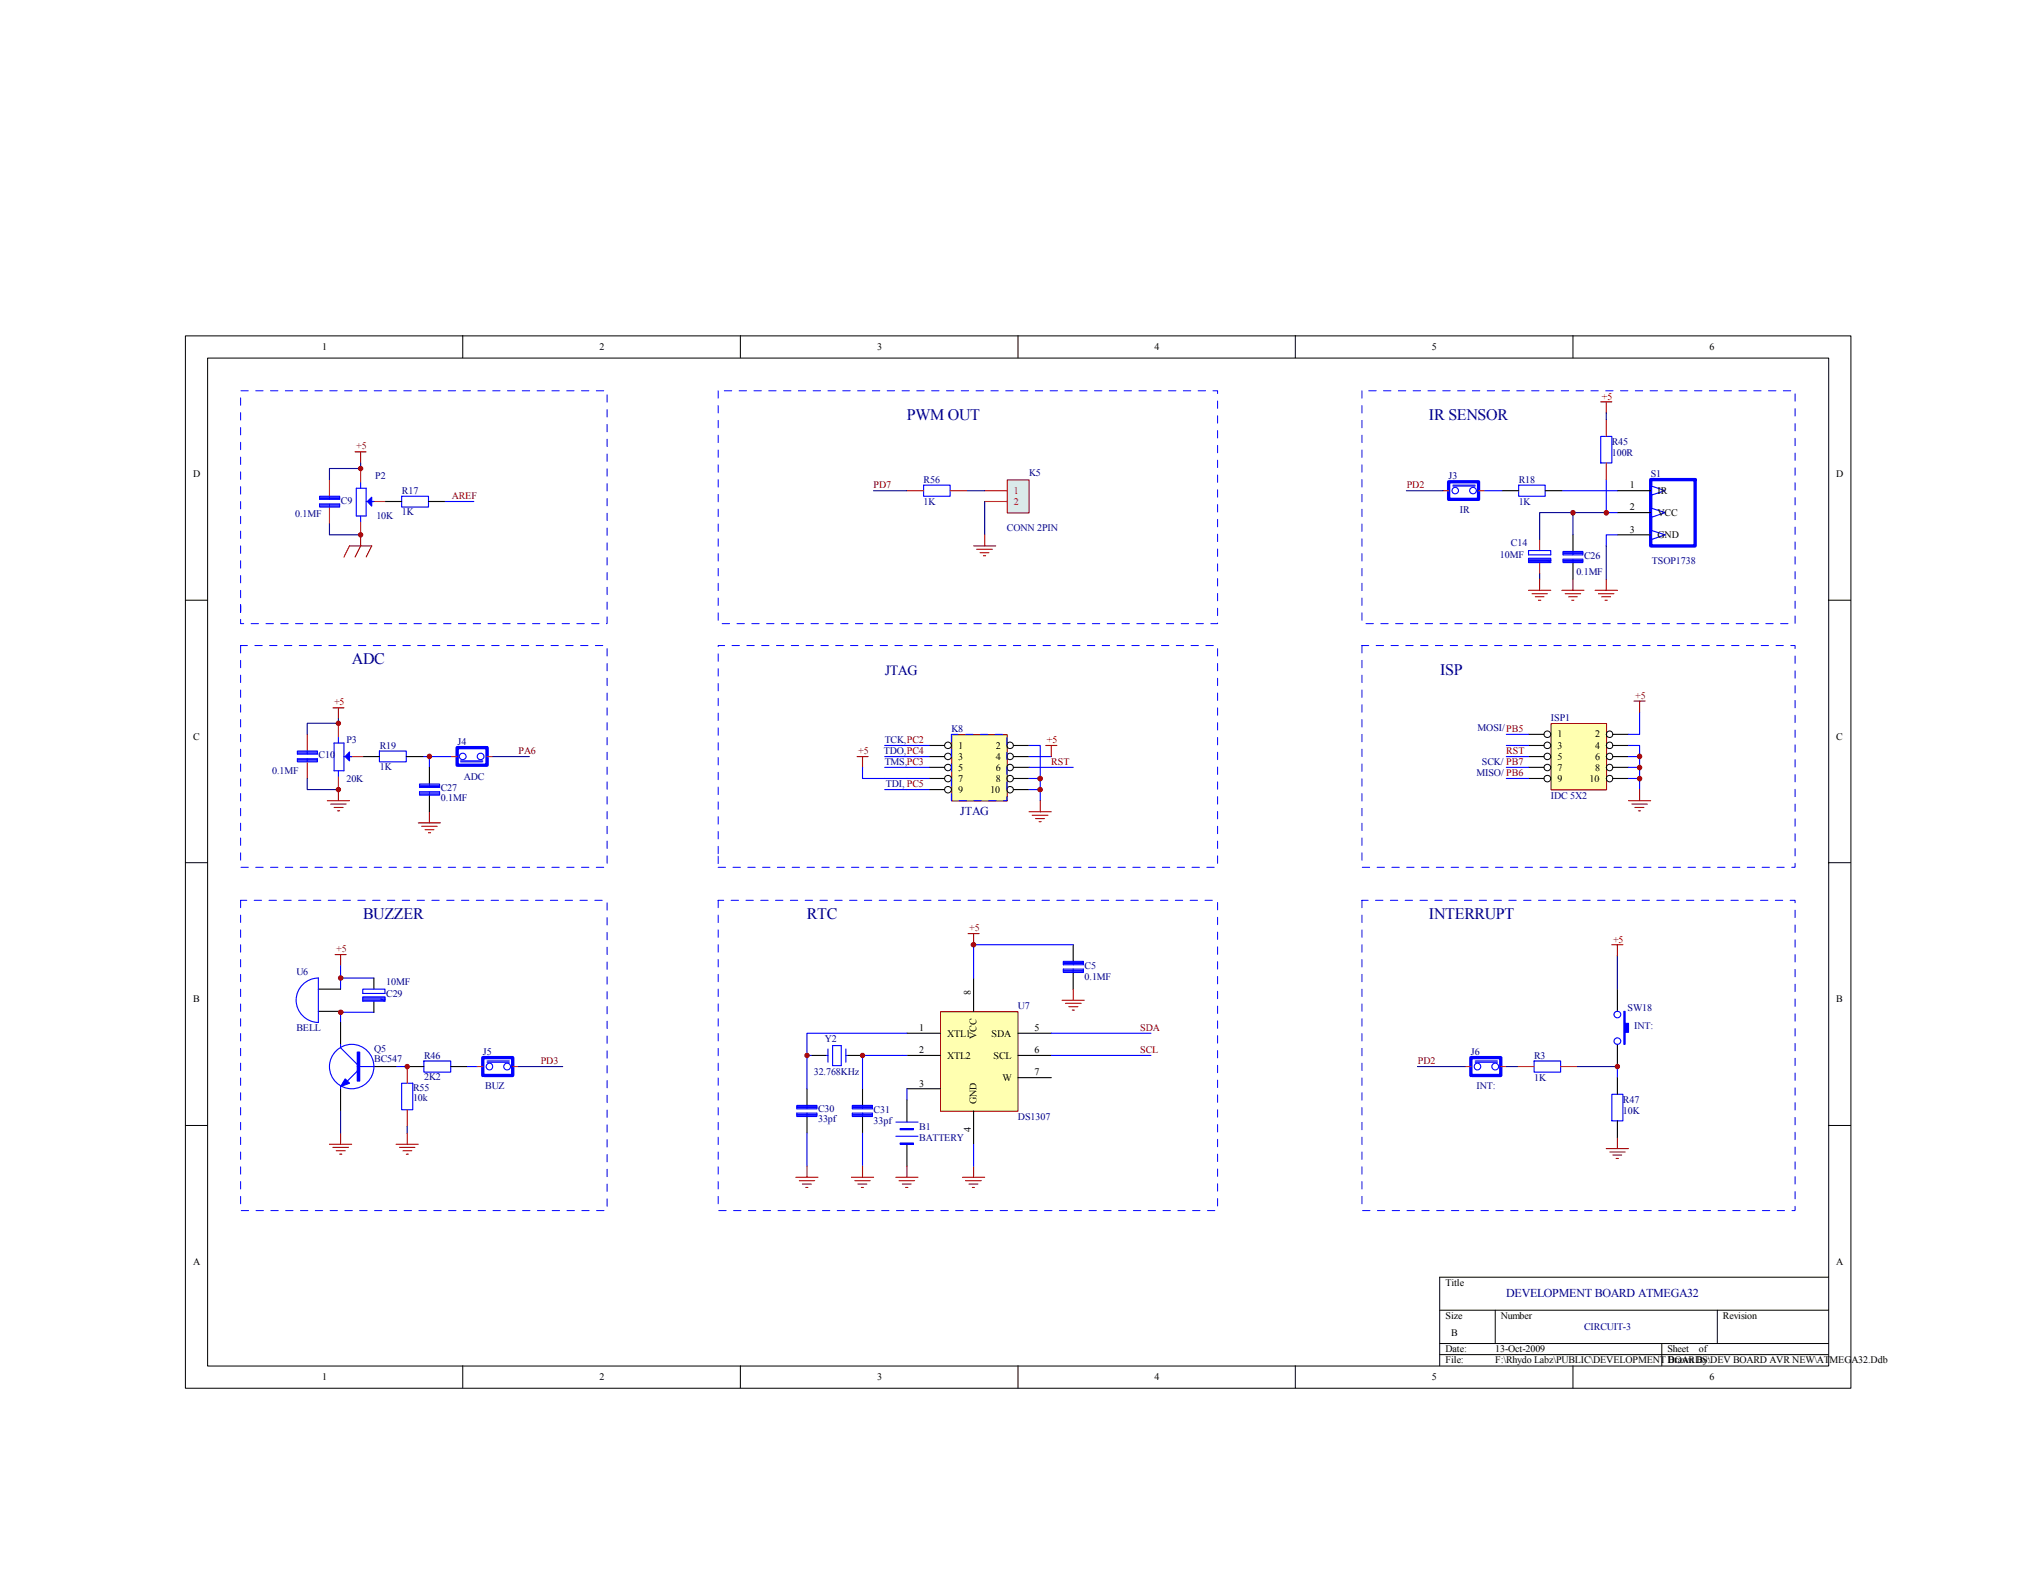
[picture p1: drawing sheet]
<svg xmlns="http://www.w3.org/2000/svg" width="279mm" height="216mm" viewBox="0 0 279 216" stroke-linecap="round" stroke-linejoin="round" font-family="sans-serif">
<g fill="none" stroke="#000" stroke-width=".14">
<path d="M25.4 46.1h228.6v144.4h-228.6zM28.5 49.1h222.5v138.4h-222.5zM63.5 46.1v3M101.6 46.1v3M139.7 46.1v3M177.8 46.1v3M215.9 46.1v3M25.4 82.4h3.1M250.9 82.4h3.1M25.4 118.4h3.1M250.9 118.4h3.1M25.4 154.5h3.1"/>
<path d="M250.9 154.5h3.1M197.6 179.8h53.3M205.2 179.8v4.6M235.7 179.8v4.6M250.9 175.3h-53.3v12.2M63.5 187.5v3M101.6 187.5v3M139.7 187.5v3M177.8 187.5v3M197.6 184.4h53.3M197.6 185.9h53.3M215.9 187.5v3"/>
<path d="M228 184.4v3.1"/>
</g>
<path d="M212.9 99.4h7.6v9h-7.6z" fill="#ffffb0"/>
<path d="M212.9 99.3h7.6v9.1h-7.6z" fill="none" stroke="#800000" stroke-width=".14"/>
<g fill="none" stroke="#000" stroke-width=".14">
<circle cx="212.4" cy="100.8" r=".46"/>
<circle cx="212.4" cy="106.9" r=".46"/>
<circle cx="212.4" cy="102.3" r=".46"/>
<circle cx="212.4" cy="103.8" r=".45"/>
<circle cx="212.4" cy="105.3" r=".45"/>
<circle cx="220.9" cy="102.3" r=".44"/>
<circle cx="220.9" cy="106.9" r=".44"/>
<circle cx="220.9" cy="100.8" r=".44"/>
<circle cx="220.9" cy="103.8" r=".44"/>
<circle cx="220.9" cy="105.3" r=".44"/>
</g>
<path d="M209.8 100.8h2.1M209.8 102.3h2.1M209.8 103.8h2.1M209.8 105.3h2.1M209.8 106.8h2.1M221.3 100.8h2.2M221.3 102.3h2.2M221.3 103.8h2.2M221.3 105.3h2.2M221.3 106.8h2.2" fill="none" stroke="#000" stroke-width=".15"/>
<path d="M225 97.7v3.1h-1.5M206.7 100.8h3.1M206.7 102.3h3.1M206.7 103.8h3.1M206.7 106.8h3.1M206.7 105.3h3.1M223.5 102.3h1.5v6.1M223.5 103.8h1.5M223.5 106.8h1.5M223.5 105.3h1.5" fill="none" stroke="#00f" stroke-width=".15"/>
<path d="M224.2 96.2h1.6M225 96.2v1.5M223.5 109.9h3M223.9 110.4h2.2M224.4 110.8h1.2M224.8 111.3h.3M225 108.4v1.5" fill="none" stroke="#bf0000" stroke-width=".15"/>
<path d="M226.5 65.8h6.1v9.1h-6.1z" fill="none" stroke="#00f" stroke-width=".46"/>
<path d="M226.7 66.7l1.8 .7-1.8 .5z" fill="#fff"/>
<path d="M226.7 66.7l1.8 .7-1.8 .5z" fill="none" stroke="#00f" stroke-width=".15"/>
<path d="M226.7 69.8l1.8 .6-1.8 .6z" fill="#fff"/>
<path d="M226.7 69.8l1.8 .6-1.8 .6z" fill="none" stroke="#00f" stroke-width=".15"/>
<path d="M226.7 72.8l1.8 .6-1.8 .6z" fill="#fff"/>
<g fill="none" stroke="#00f" stroke-width=".15">
<path d="M203.7 67.4h2.4M208.4 66.6h3.6v1.5h-3.6zM214.3 67.4h7.7M214.5 75.7h2.7v.5h-2.7zM214.5 76.8h2.7v.4h-2.7zM214.5 76.9h2.7M214.5 77h2.7M214.5 76h2.7M214.5 75.9h2.7M215.9 75.7v.5M215.9 76.8v.4M220.4 65.8v4.6h1.6"/>
<path d="M222 73.4h-1.6v1.5M226.7 72.8l1.8 .6-1.8 .6zM221.2 150.2h1.5v3.6h-1.5zM222 146.4v1.5"/>
</g>
<path d="M206.1 67.4h2.3M212 67.4h2.3M215.9 73.4v2.3M215.9 77.2v2.3M222 67.4h4.5M222 70.4h4.5M222 73.4h4.5M222 135.8v3M222 143.3v3.1M222 147.9v2.3M222 153.8v2.3" fill="none" stroke="#000" stroke-width=".15"/>
<g fill="none" stroke="#bf0000" stroke-width=".15">
<path d="M219.7 55.2h1.5M220.4 55.2v1.5M215.9 79.5v1.5M220.4 79.5v1.5M214.3 81h3.1M214.8 81.5h2.1M215.3 81.9h1.1M215.7 82.4h.3M218.9 81h3.1M219.4 81.5h2.1M219.8 81.9h1.2M220.3 82.4h.3"/>
<path d="M220.4 157.6h3.1M220.9 158.1h2.1M221.3 158.5h1.2M221.8 159h.3M222 156.1v1.5"/>
</g>
<path d="M222.8 138.8h.2v1.7h.5v1.2h-.5v1.6h-.2z" fill-rule="evenodd" fill="#00f"/>
<g fill="none" stroke="#00f" stroke-width=".15">
<path d="M55.1 68.1h3.7v1.5h-3.7zM61.1 68.8h3.9M52.1 103.1h3.7v1.5h-3.7zM57.6 107.6h2.7v.5h-2.7zM57.6 108.7h2.7v.4h-2.7zM57.6 108.8h2.7M57.6 109h2.7M57.6 107.9h2.7M57.6 107.8h2.7M58 103.8h4M58.9 103.8v1.5M58.9 107.6v.5"/>
<path d="M58.9 108.7v.4M222.8 138.8h.2v1.7h.5v1.2h-.5v1.6h-.2z"/>
<circle cx="222" cy="139.2" r=".46"/>
<circle cx="222" cy="142.9" r=".45"/>
</g>
<g fill="none" stroke="#bf0000" stroke-width=".15">
<path d="M48.7 62h1.5M49.5 62v1.5M45.7 97.2h1.5M46.4 97.2v1.4M44.9 109.9h3.1M45.4 110.4h2.1M45.8 110.8h1.3M46.3 111.3h.3M46.4 108.4v1.5M57.4 112.9h3.1M57.9 113.4h2.1M58.3 113.9h1.3"/>
<path d="M58.8 114.3h.3M58.9 111.4v1.5"/>
</g>
<path d="M52.8 68.8h2.3M58.8 68.8h2.3M49.8 103.8h2.3M55.8 103.8h2.2M58.9 105.3v2.3M58.9 109.1v2.3" fill="none" stroke="#000" stroke-width=".15"/>
<path d="M66.7 102.6h-4v2.4h4.1v-2.4" fill="none" stroke="#00f" stroke-width=".46"/>
<circle cx="66" cy="103.8" r=".45" fill="#fff"/>
<circle cx="66" cy="103.8" r=".45" fill="none" stroke="#00f" stroke-width=".15"/>
<circle cx="63.5" cy="103.8" r=".45" fill="#fff"/>
<g fill="none" stroke="#00f" stroke-width=".15">
<path d="M45.8 102h1.4v3.8h-1.4zM46.4 101.2v.8M46.4 105.8v.8M47.2 103.8h1.1M63.2 104.4h3.1M63.2 104.6h3.1"/>
<circle cx="63.5" cy="103.8" r=".45"/>
</g>
<path d="M46.4 99.4v1.8M46.4 106.6v1.8M48 103.8h1.8M62 103.8h.7M66.8 103.8h.8" fill="none" stroke="#ee0e22" stroke-width=".15"/>
<path d="M67.6 103.8h5" fill="none" stroke="#000080" stroke-width=".15"/>
<path d="M48 103.2v1.2l-.6-.6z" fill="#00f"/>
<path d="M48.9 67h1.3v3.8h-1.3zM49.5 66.3v.7M49.5 70.8v.8M50.2 68.8h1.1M48 103.2v1.2l-.6-.6z" fill="none" stroke="#00f" stroke-width=".15"/>
<path d="M49.5 64.4v1.9M49.5 71.6v1.8M51 68.8h1.8" fill="none" stroke="#ee0e22" stroke-width=".15"/>
<path d="M51 68.2v1.3l-.6-.7z" fill="#00f"/>
<g fill="none" stroke="#00f" stroke-width=".15">
<path d="M43.9 68.1h2.7v.4h-2.7zM43.9 69.2h2.7v.4h-2.7zM43.9 69.3h2.7M43.9 69.5h2.7M43.9 68.4h2.7M43.9 68.2h2.7M45.2 68.1v.4M45.2 69.2v.4M50.4 68.8l.6-.6v1.3zM40.8 103.1h2.8v.4h-2.8zM40.8 104.1h2.8v.5h-2.8zM40.8 104.3h2.8"/>
<path d="M40.8 104.4h2.8M40.8 103.4h2.8M40.8 103.2h2.8M42.2 103.1v.4M42.2 104.1v.5M210.5 145.6h3.7v1.6h-3.7z"/>
</g>
<path d="M45.2 65.8v2.3M45.2 69.6v2.3M42.2 100.8v2.3M42.2 104.6v2.2M208.2 146.4h2.3M214.2 146.4h2.2" fill="none" stroke="#ee0e22" stroke-width=".15"/>
<path d="M45.2 71.9v1.5h4.3M49.5 64.3h-4.3v1.5M49.5 63.5v.9M46.4 99.3h-4.2v1.5M46.4 98.6v.8M42.2 106.8v1.6h4.2M222 131.2v4.6" fill="none" stroke="#000080" stroke-width=".15"/>
<path d="M221.2 129.7h1.5M222 129.7v1.5" fill="none" stroke="#bf0000" stroke-width=".15"/>
<path d="M201.8 147.6v-2.4h4.2v2.4h-4" fill="none" stroke="#00f" stroke-width=".46"/>
<circle cx="202.7" cy="146.4" r=".46" fill="#fff"/>
<circle cx="202.7" cy="146.4" r=".46" fill="none" stroke="#00f" stroke-width=".15"/>
<circle cx="205.2" cy="146.4" r=".46" fill="#fff"/>
<g fill="none" stroke="#00f" stroke-width=".15">
<path d="M202.4 145.8h3.1M202.4 145.6h3.1"/>
<circle cx="205.2" cy="146.4" r=".46"/>
</g>
<path d="M201.1 146.4h.7M206 146.4h.7" fill="none" stroke="#ee0e22" stroke-width=".15"/>
<path d="M194.5 146.4h6.6M216.4 146.4h5.6" fill="none" stroke="#000080" stroke-width=".15"/>
<circle cx="222" cy="146.4" r=".3" fill="#800000"/>
<circle cx="222" cy="146.4" r=".3" fill="none" stroke="#800000" stroke-width=".14"/>
<path d="M206.7 146.4h1.5" fill="none" stroke="#000080" stroke-width=".15"/>
<g fill="none" stroke="#00f" stroke-width=".15">
<path d="M41.3 135.4a3.1 3.1 0 0 1 2.4-1.2v6.1a3.1 3.1 0 0 1-2.8-1.7 3.1 3.1 0 0 1 .4-3.2zM46.7 132.5v3.3M46.7 138.8v1.5M46.7 134.2h4.6M46.7 138.9h4.6M49.8 135.8h3v.6h-3zM49.8 136.8h3v.6h-3zM49.8 136.9h3M49.8 137.1h3l-.1 .3M52.2 137.1l.5 .2h-2.9M46.7 143.3v.5l2.3 2.3M46.7 149.1v.3"/>
<path d="M49 144.4h.4v4h-.4zM49 146.4h2.3M49 147l-1.3 1.4M54.4 146.4h1.5"/>
</g>
<path d="M46 131h1.5M46.7 131v1.5M45.2 157.1h3.1M45.7 157.5h2.1M46.1 157.9h1.3M46.6 158.4h.3M46.7 155.5v1.6" fill="none" stroke="#bf0000" stroke-width=".15"/>
<path d="M43.7 138.8h3M43.7 135.8h3M51.3 134.2v1.6M51.3 137.4v1.5M46.7 140.3v3M46.7 149.4v3.1M51.3 146.4h3.1" fill="none" stroke="#000" stroke-width=".15"/>
<path d="M49.2 144.4v4" fill="none" stroke="#00f" stroke-width=".34"/>
<path d="M47.4 148.1l.6 .6-1.3 .4z" fill="#00f"/>
<g fill="none" stroke="#00f" stroke-width=".15">
<path d="M47.4 148.1l.6 .6-1.3 .4zM58.2 145.6h3.6v1.6h-3.6zM64.1 146.4h1.4"/>
<circle cx="48.3" cy="146.4" r="3"/>
</g>
<path d="M55.9 146.4h2.3M61.8 146.4h2.3" fill="none" stroke="#000" stroke-width=".15"/>
<path d="M66.3 147.6v-2.4h4.1v2.4h-4" fill="none" stroke="#00f" stroke-width=".46"/>
<circle cx="67.2" cy="146.4" r=".45" fill="#fff"/>
<circle cx="67.2" cy="146.4" r=".45" fill="none" stroke="#00f" stroke-width=".15"/>
<circle cx="69.6" cy="146.4" r=".46" fill="#fff"/>
<g fill="none" stroke="#00f" stroke-width=".15">
<path d="M66.8 145.8h3.1M66.8 145.6h3.1"/>
<circle cx="69.6" cy="146.4" r=".46"/>
</g>
<path d="M65.5 146.4h.8M70.4 146.4h.7" fill="none" stroke="#ee0e22" stroke-width=".15"/>
<path d="M71.1 146.4h6.1" fill="none" stroke="#000080" stroke-width=".15"/>
<path d="M129.1 138.9h10.6v13.6h-10.6z" fill="#ffffb0"/>
<path d="M129.1 138.9h10.6v13.6h-10.6z" fill="none" stroke="#800000" stroke-width=".14"/>
<path d="M133.6 134.2v4.6M111.3 144.9h2M116.4 144.9h2M124.5 141.8h4.5M124.5 144.9h4.5M124.5 149.4h4.5M124.5 151v3M124.5 157.1v3M133.6 152.5v4.6M139.7 141.8h4.6M139.7 144.9h4.6M139.7 147.9h4.6" fill="none" stroke="#000" stroke-width=".15"/>
<path d="M132.8 128.1h1.6M133.6 128.1v1.6" fill="none" stroke="#bf0000" stroke-width=".15"/>
<path d="M113.3 144.9h.3M113.6 144v1.8M114.3 143.5h1.1v2.8h-1.1zM116.1 144v1.8M116.1 144.9h.3M122.9 156h3.1M122.9 154h3.1M123.8 144.9h.7M124.5 149.4v1.6" fill="none" stroke="#00f" stroke-width=".15"/>
<path d="M123.5 154.9h1.8v.2h-1.8z" fill-rule="evenodd" fill="#00f"/>
<path d="M123.5 154.9h1.8v.2h-1.8z" fill="none" stroke="#00f" stroke-width=".15"/>
<path d="M123.5 156.9h1.8v.2h-1.8z" fill-rule="evenodd" fill="#00f"/>
<g fill="none" stroke="#00f" stroke-width=".15">
<path d="M145.9 132h2.8v.4h-2.8zM145.9 133h2.8v.5h-2.8zM145.9 133.2h2.8M145.9 133.3h2.8M145.9 132.2h2.8M145.9 132.1h2.8M147.3 129.7h-13.7v4.5M147.3 132v.4M147.3 133v.5M109.3 151.7h2.8v.5h-2.8zM109.3 152.8h2.8v.4h-2.8zM109.3 153h2.8"/>
<path d="M109.3 153.1h2.8M109.3 152h2.8M109.3 151.8h2.8M110.7 144.9h.6M110.7 151.7v.5M110.7 152.8v.4M110.7 155.5v4.6M117 151.7h2.7v.5h-2.7zM117 152.8h2.7v.4h-2.7zM117 153h2.7M117 153.1h2.7M117 152h2.7"/>
<path d="M117 151.8h2.7M118.4 151.7v.5M118.4 152.8v.4M118.4 155.5v4.6M123.5 156.9h1.8v.2h-1.8zM123.8 144.9h-5.4v4.5M124.5 141.8h-13.8v7.6M133.6 157.1v3M144.3 144.9h13.6M144.3 141.8h13.6"/>
</g>
<g fill="none" stroke="#bf0000" stroke-width=".15">
<path d="M145.8 137.3h3M146.2 137.7h2.2M146.7 138.2h1.2M147.2 138.6h.2M147.3 135.8v1.5M109.2 161.6h3.1M109.7 162.1h2.1M110.1 162.5h1.2M110.6 163h.3M110.7 160.1v1.5M116.8 161.6h3.1M117.3 162.1h2.1"/>
<path d="M117.7 162.5h1.3M118.2 163h.3M118.4 160.1v1.5M122.9 161.6h3.1M123.4 162.1h2.1M123.8 162.5h1.3M124.3 163h.3M124.5 160.1v1.5M132.1 161.6h3M132.5 162.1h2.2M133 162.5h1.2M133.4 163h.3"/>
<path d="M133.6 160.1v1.5"/>
</g>
<path d="M147.3 129.7v2.3M147.3 133.5v2.3M110.7 149.4v2.3M110.7 153.2v2.3M118.4 149.4v2.3M118.4 153.2v2.3" fill="none" stroke="#000" stroke-width=".15"/>
<circle cx="118.4" cy="144.9" r=".3" fill="#800000"/>
<circle cx="118.4" cy="144.9" r=".3" fill="none" stroke="#800000" stroke-width=".14"/>
<circle cx="110.7" cy="144.9" r=".3" fill="#800000"/>
<circle cx="110.7" cy="144.9" r=".3" fill="none" stroke="#800000" stroke-width=".14"/>
<path d="M219.7 59.9h1.5v3.6h-1.5zM209.8 75.6h3v.6h-3zM209.8 76.6h3v.6h-3zM209.8 76.8h3M209.8 76.9h3l-.2 .3M212.2 76.9l.4 .1h-2.8" fill="none" stroke="#00f" stroke-width=".15"/>
<path d="M220.4 57.6v2.3M211.3 74v1.6M211.3 77.2v1.5M220.4 63.5v2.3" fill="none" stroke="#ee0e22" stroke-width=".15"/>
<path d="M220.4 56.7v.9M211.3 78.7v.8M215.9 70.4v3M220.4 70.4h-9.1v3.6M220.4 74.9v4.6" fill="none" stroke="#000080" stroke-width=".15"/>
<path d="M211.3 79.5v1.5M209.8 81h3M210.2 81.5h2.1M210.7 81.9h1.2M211.1 82.4h.4" fill="none" stroke="#bf0000" stroke-width=".15"/>
<path d="M198.8 68.5v-2.4h4.1v2.4h-4" fill="none" stroke="#00f" stroke-width=".46"/>
<circle cx="199.7" cy="67.3" r=".45" fill="#fff"/>
<circle cx="199.7" cy="67.3" r=".45" fill="none" stroke="#00f" stroke-width=".15"/>
<circle cx="202.2" cy="67.3" r=".45" fill="#fff"/>
<g fill="none" stroke="#00f" stroke-width=".15">
<path d="M199.4 66.7h3M199.4 66.6h3M55.1 148.7h1.5v3.6h-1.5z"/>
<circle cx="202.2" cy="67.3" r=".45"/>
</g>
<path d="M198 67.4h.8M202.9 67.4h.8M55.9 146.4v2.3M55.9 152.3v2.3" fill="none" stroke="#ee0e22" stroke-width=".15"/>
<path d="M193 67.4h5M46.7 152.5v3M55.9 154.6v.9" fill="none" stroke="#000080" stroke-width=".15"/>
<path d="M47.2 76.5l.8-1.6h3l-.8 1.6M49.5 73.4v1.5l-.8 1.6M54.4 157.1h3M54.8 157.5h2.1M55.3 157.9h1.2M55.8 158.4h.2M55.9 155.5v1.6" fill="none" stroke="#bf0000" stroke-width=".15"/>
<path d="M138.3 65.9h2.9v4.5h-2.9z" fill="#c8ebeb"/>
<path d="M138.2 65.9h3v4.5h-3z" fill="none" stroke="#800000" stroke-width=".14"/>
<path d="M124.5 67.4h2.2M130.4 67.4h2.3M135.1 67.4h3.1M135.1 68.8h3.1" fill="none" stroke="#ee0e22" stroke-width=".15"/>
<path d="M119.9 67.4h4.6M132.7 67.4h2.4M135.1 68.8v4.6" fill="none" stroke="#000080" stroke-width=".15"/>
<path d="M126.7 66.6h3.7v1.5h-3.7z" fill="none" stroke="#00f" stroke-width=".15"/>
<path d="M133.6 74.9h3.1M134 75.4h2.2M134.5 75.9h1.2M135 76.3h.3M135.1 73.4v1.5" fill="none" stroke="#bf0000" stroke-width=".15"/>
<path d="M130.6 100.9h7.6v9h-7.6z" fill="#ffffb0"/>
<path d="M130.6 100.8h7.6v9.1h-7.6z" fill="none" stroke="#800000" stroke-width=".14"/>
<g fill="none" stroke="#000" stroke-width=".14">
<circle cx="130.1" cy="106.9" r=".46"/>
<circle cx="130.1" cy="102.3" r=".46"/>
<circle cx="130.1" cy="108.4" r=".46"/>
<circle cx="130.1" cy="105.3" r=".45"/>
<circle cx="130.1" cy="103.8" r=".45"/>
<circle cx="138.6" cy="102.3" r=".45"/>
<circle cx="138.6" cy="106.9" r=".45"/>
<circle cx="138.6" cy="108.4" r=".45"/>
<circle cx="138.6" cy="105.3" r=".45"/>
<circle cx="138.6" cy="103.8" r=".45"/>
</g>
<path d="M127.5 102.3h2.1M127.5 103.8h2.1M127.5 105.3h2.1M127.5 106.8h2.1M127.5 108.4h2.1M139.1 102.3h2.1M139.1 103.8h2.1M139.1 105.3h2.1M139.1 106.8h2.1M139.1 108.4h2.1" fill="none" stroke="#000" stroke-width=".15"/>
<path d="M118.4 105.3v1.5h9.1M121.4 102.3h6.1M121.4 105.3h6.1M121.4 103.8h6.1M121.4 108.4h6.1M141.2 102.3h1.5v7.6M141.2 105.3h6.1M141.2 103.8h3.1M141.2 106.8h1.5M141.2 108.4h1.5" fill="none" stroke="#00f" stroke-width=".15"/>
<path d="M117.6 103.8h1.5M118.4 103.8v1.5M141.2 111.4h3.1M141.6 111.9h2.2M142.1 112.4h1.2M142.6 112.8h.3M142.7 109.9v1.5M143.5 102.3h1.5M144.3 102.3v1.5" fill="none" stroke="#bf0000" stroke-width=".15"/>
<path d="M130.6 100.8h7.6v9.1h-7.6z" fill="none" stroke="#00f" stroke-width=".14" stroke-dasharray="1 1 1 1 1 1 1 1"/>
<circle cx="133.6" cy="129.7" r=".3" fill="#800000"/>
<circle cx="133.6" cy="129.7" r=".3" fill="none" stroke="#800000" stroke-width=".14"/>
<circle cx="142.7" cy="108.4" r=".3" fill="#800000"/>
<circle cx="142.7" cy="108.4" r=".3" fill="none" stroke="#800000" stroke-width=".14"/>
<circle cx="142.7" cy="106.9" r=".31" fill="#800000"/>
<circle cx="142.7" cy="106.9" r=".31" fill="none" stroke="#800000" stroke-width=".14"/>
<circle cx="49.5" cy="73.4" r=".3" fill="#800000"/>
<circle cx="49.5" cy="73.4" r=".3" fill="none" stroke="#800000" stroke-width=".14"/>
<circle cx="49.5" cy="64.3" r=".3" fill="#800000"/>
<circle cx="49.5" cy="64.3" r=".3" fill="none" stroke="#800000" stroke-width=".14"/>
<path d="M98.6 53.6h68.5v32h-68.5zM186.9 53.6h59.4v32h-59.4zM33 88.6h50.3v30.4h-50.3zM33 84.1v-30.5h50.3v32h-50.3v-3.1M98.6 119h68.5v-30.4h-68.5v28.9M98.6 117.5v1.5M33 123.6h50.3v42.6h-50.3zM98.6 123.6h68.5v42.6h-68.5zM186.9 123.6h59.4v42.6h-59.4z" fill="none" stroke="#00f" stroke-width=".14" stroke-dasharray="1 1 1 1 1 1 1 1"/>
<circle cx="220.4" cy="70.4" r=".31" fill="#800000"/>
<circle cx="220.4" cy="70.4" r=".31" fill="none" stroke="#800000" stroke-width=".14"/>
<circle cx="215.8" cy="70.4" r=".31" fill="#800000"/>
<circle cx="215.8" cy="70.4" r=".31" fill="none" stroke="#800000" stroke-width=".14"/>
<path d="M186.9 88.6h59.4v30.4h-59.4z" fill="none" stroke="#00f" stroke-width=".14" stroke-dasharray="1 1 1 1 1 1 1 1"/>
<circle cx="225" cy="106.9" r=".31" fill="#800000"/>
<circle cx="225" cy="106.9" r=".31" fill="none" stroke="#800000" stroke-width=".14"/>
<circle cx="225" cy="105.3" r=".3" fill="#800000"/>
<circle cx="225" cy="105.3" r=".3" fill="none" stroke="#800000" stroke-width=".14"/>
<circle cx="225" cy="103.8" r=".3" fill="#800000"/>
<circle cx="225" cy="103.8" r=".3" fill="none" stroke="#800000" stroke-width=".14"/>
<circle cx="46.4" cy="108.4" r=".3" fill="#800000"/>
<circle cx="46.4" cy="108.4" r=".3" fill="none" stroke="#800000" stroke-width=".14"/>
<circle cx="58.9" cy="103.8" r=".3" fill="#800000"/>
<circle cx="58.9" cy="103.8" r=".3" fill="none" stroke="#800000" stroke-width=".14"/>
<circle cx="46.4" cy="99.3" r=".3" fill="#800000"/>
<circle cx="46.4" cy="99.3" r=".3" fill="none" stroke="#800000" stroke-width=".14"/>
<circle cx="55.9" cy="146.4" r=".3" fill="#800000"/>
<circle cx="55.9" cy="146.4" r=".3" fill="none" stroke="#800000" stroke-width=".14"/>
<circle cx="46.8" cy="134.2" r=".31" fill="#800000"/>
<circle cx="46.8" cy="134.2" r=".31" fill="none" stroke="#800000" stroke-width=".14"/>
<circle cx="46.8" cy="138.9" r=".31" fill="#800000"/>
<circle cx="46.8" cy="138.9" r=".31" fill="none" stroke="#800000" stroke-width=".14"/>
<g font-size="2.2" fill="#000080">
<text x="124.5" y="57.7">PWM OUT</text>
<text x="196.1" y="57.7">IR SENSOR</text>
<text x="48.3" y="91.1">ADC</text>
<text x="197.6" y="92.7">ISP</text>
<text x="49.8" y="126.1">BUZZER</text>
<text x="110.7" y="126.1">RTC</text>
<text x="196.1" y="126.1">INTERRUPT</text>
</g>
<text font-size="1.9" fill="#000080" x="121.4" y="92.7">JTAG</text>
<g font-size="1.6" fill="#000080">
<text x="131.8" y="111.8">JTAG</text>
<text x="206.7" y="178">DEVELOPMENT BOARD ATMEGA32</text>
</g>
<g font-size="1.4">
<text x="44.2" y="48">1</text>
<text x="82.3" y="48">2</text>
<text x="120.4" y="48">3</text>
<text x="158.5" y="48">4</text>
<text x="196.5" y="48">5</text>
<text x="234.6" y="48">6</text>
<text x="26.5" y="65.5">D</text>
<text x="252" y="65.5">D</text>
<text x="223.6" y="67">1</text>
<text x="223.6" y="70.1">2</text>
<text x="227.5" y="67.8">IR</text>
<text x="227.5" y="70.8">VCC</text>
<text x="223.6" y="73.1">3</text>
<text x="227.5" y="73.9">GND</text>
<text x="26.5" y="101.5">C</text>
<text x="213.7" y="101.2">1</text>
<text x="218.9" y="101.2">2</text>
<text x="252" y="101.5">C</text>
<text x="131.5" y="102.7">1</text>
<text x="131.5" y="104.3">3</text>
<text x="131.5" y="105.8">5</text>
<text x="131.5" y="107.3">7</text>
<text x="136.7" y="102.7">2</text>
<text x="136.7" y="104.3">4</text>
<text x="136.7" y="105.8">6</text>
<text x="136.7" y="107.3">8</text>
<text x="213.7" y="102.7">3</text>
<text x="213.7" y="104.3">5</text>
<text x="213.7" y="105.8">7</text>
<text x="213.7" y="107.3">9</text>
<text x="218.1" y="107.3">10</text>
<text x="218.9" y="102.7">4</text>
<text x="218.9" y="104.3">6</text>
<text x="218.9" y="105.8">8</text>
<text x="131.5" y="108.8">9</text>
<text x="135.9" y="108.8">10</text>
<text x="26.5" y="137.6">B</text>
<text x="133.2" y="136.5" transform="rotate(-90 133.2 136.5)">8</text>
<text x="252" y="137.6">B</text>
<text x="126.2" y="141.5">1</text>
<text x="130" y="142.3">XTL1</text>
<text x="134" y="142.6" transform="rotate(-90 134 142.6)">VCC</text>
<text x="136.1" y="142.3">SDA</text>
<text x="142" y="141.5">5</text>
<text x="126.2" y="144.6">2</text>
<text x="126.2" y="149.1">3</text>
<text x="130" y="145.3">XTL2</text>
<text x="136.4" y="145.3">SCL</text>
<text x="137.6" y="148.4">W</text>
<text x="142" y="144.6">6</text>
<text x="142" y="147.6">7</text>
<text x="133.2" y="155.4" transform="rotate(-90 133.2 155.4)">4</text>
<text x="134" y="151.6" transform="rotate(-90 134 151.6)">GND</text>
<text x="26.5" y="173.6">A</text>
<text x="252" y="173.6">A</text>
<text x="198.4" y="176.5">Title</text>
<text x="198.4" y="181.1">Size</text>
<text x="198.4" y="185.6">Date:</text>
<text x="199.1" y="183.3">B</text>
<text x="205.2" y="185.6">13-Oct-2009</text>
<text x="206" y="181.1">Number</text>
<text x="228.8" y="185.6">Sheet</text>
<text x="233.1" y="185.6">of</text>
<text x="236.4" y="181.1">Revision</text>
<text x="44.2" y="189.4">1</text>
<text x="82.3" y="189.4">2</text>
<text x="120.4" y="189.4">3</text>
<text x="158.5" y="189.4">4</text>
<text x="196.5" y="189.4">5</text>
<text x="198.4" y="187.1">File:</text>
<text x="205.2" y="187.1">F:\Rhydo Labz\PUBLIC\DEVELOPMENT BOARDS\DEV BOARD AVR NEW\ATMEGA32.Ddb</text>
<text x="228.8" y="187.1">Drawn By:</text>
<text x="234.6" y="189.4">6</text>
</g>
<g font-size="1.4" fill="#bf0000">
<text x="219.8" y="54.9">+5</text>
<text x="48.9" y="61.7">+5</text>
<text x="224.4" y="95.9">+5</text>
<text x="45.8" y="96.8">+5</text>
<text x="143.7" y="102">+5</text>
<text x="117.8" y="103.5">+5</text>
<text x="46.1" y="130.7">+5</text>
<text x="133" y="127.8">+5</text>
<text x="221.4" y="129.4">+5</text>
</g>
<g font-size="1.4" fill="#000080">
<text x="51.5" y="65.8">P2</text>
<text x="141.2" y="65.4">K5</text>
<text x="198.8" y="65.8">J3</text>
<text x="221.2" y="61.1">R45</text>
<text x="221.2" y="62.6">100R</text>
<text x="226.5" y="65.5">S1</text>
<text x="40.5" y="71">0.1MF</text>
<text x="46.8" y="69.1">C9</text>
<text x="51.6" y="71.3">10K</text>
<text x="55.2" y="67.8">R17</text>
<text x="55.2" y="70.7">1K</text>
<text x="126.7" y="66.3">R56</text>
<text x="126.7" y="69.3">1K</text>
<text x="200.3" y="70.4">IR</text>
<text x="208.4" y="66.3">R18</text>
<text x="208.4" y="69.3">1K</text>
<text x="138.2" y="72.8">CONN 2PIN</text>
<text x="205.8" y="76.6">10MF</text>
<text x="207.3" y="74.9">C14</text>
<text x="217.4" y="76.8">C26</text>
<text x="226.7" y="77.3">TSOP1738</text>
<text x="216.3" y="78.9">0.1MF</text>
<text x="47.5" y="102">P3</text>
<text x="121.4" y="102">TCK,PC2</text>
<text x="130.6" y="100.5">K8</text>
<text x="202.8" y="100.3">MOSI/PB5</text>
<text x="212.8" y="98.9">ISP1</text>
<text x="37.3" y="106.3">0.1MF</text>
<text x="43.7" y="104.1">C10</text>
<text x="47.5" y="107.3">20K</text>
<text x="52.1" y="102.7">R19</text>
<text x="52.1" y="105.6">1K</text>
<text x="62.8" y="102.3">J4</text>
<text x="63.7" y="107">ADC</text>
<text x="121.3" y="103.5">TDO,PC4</text>
<text x="121.4" y="105">TMS,PC3</text>
<text x="202.6" y="106.6">MISO/ PB6</text>
<text x="203.4" y="105">SCK/ PB7</text>
<text x="60.5" y="108.5">C27</text>
<text x="60.5" y="109.9">0.1MF</text>
<text x="121.6" y="108.1">TDI, PC5</text>
<text x="212.8" y="109.6">IDC 5X2</text>
<text x="40.7" y="133.8">U6</text>
<text x="53" y="136.8">C29</text>
<text x="53" y="135.1">10MF</text>
<text x="148.8" y="133">C5</text>
<text x="148.8" y="134.5">0.1MF</text>
<text x="40.7" y="141.5">BELL</text>
<text x="113.2" y="143">Y2</text>
<text x="139.7" y="138.5">U7</text>
<text x="223.4" y="138.8">SW18</text>
<text x="224.2" y="141.2">INT:</text>
<text x="51.4" y="144.4">Q5</text>
<text x="51.4" y="145.8">BC547</text>
<text x="56.7" y="149.7">R55</text>
<text x="58.2" y="145.3">R46</text>
<text x="58.2" y="148.2">2K2</text>
<text x="66.3" y="144.9">J5</text>
<text x="66.6" y="149.4">BUZ</text>
<text x="111.7" y="147.6">32.768KHz</text>
<text x="201.8" y="144.9">J6</text>
<text x="202.6" y="149.4">INT:</text>
<text x="210.5" y="145.3">R3</text>
<text x="210.5" y="148.4">1K</text>
<text x="56.7" y="151.1">10k</text>
<text x="112.3" y="152.6">C30</text>
<text x="112.3" y="154">33pf</text>
<text x="119.9" y="152.8">C31</text>
<text x="119.9" y="154.3">33pf</text>
<text x="126.2" y="155.1">B1</text>
<text x="139.7" y="153.7">DS1307</text>
<text x="222.7" y="151.4">R47</text>
<text x="222.7" y="152.9">10K</text>
<text x="126.2" y="156.6">BATTERY</text>
<text x="217.4" y="182.6">CIRCUIT-3</text>
</g>
<g font-size="1.4" fill="#800000">
<text x="62" y="68.5">AREF</text>
<text x="119.9" y="67">PD7</text>
<text x="193" y="67">PD2</text>
<text x="71.2" y="103.5">PA6</text>
<text x="144.3" y="105">RST</text>
<text x="206.7" y="103.5">RST</text>
<text x="156.5" y="141.5">SDA</text>
<text x="74.2" y="146.1">PD3</text>
<text x="156.5" y="144.6">SCL</text>
<text x="194.6" y="146.1">PD2</text>
</g>
<g font-size="1.4" fill="#ee0e22">
<text x="139.1" y="67.8">1</text>
<text x="139.1" y="69.3">2</text>
</g>
</svg>
